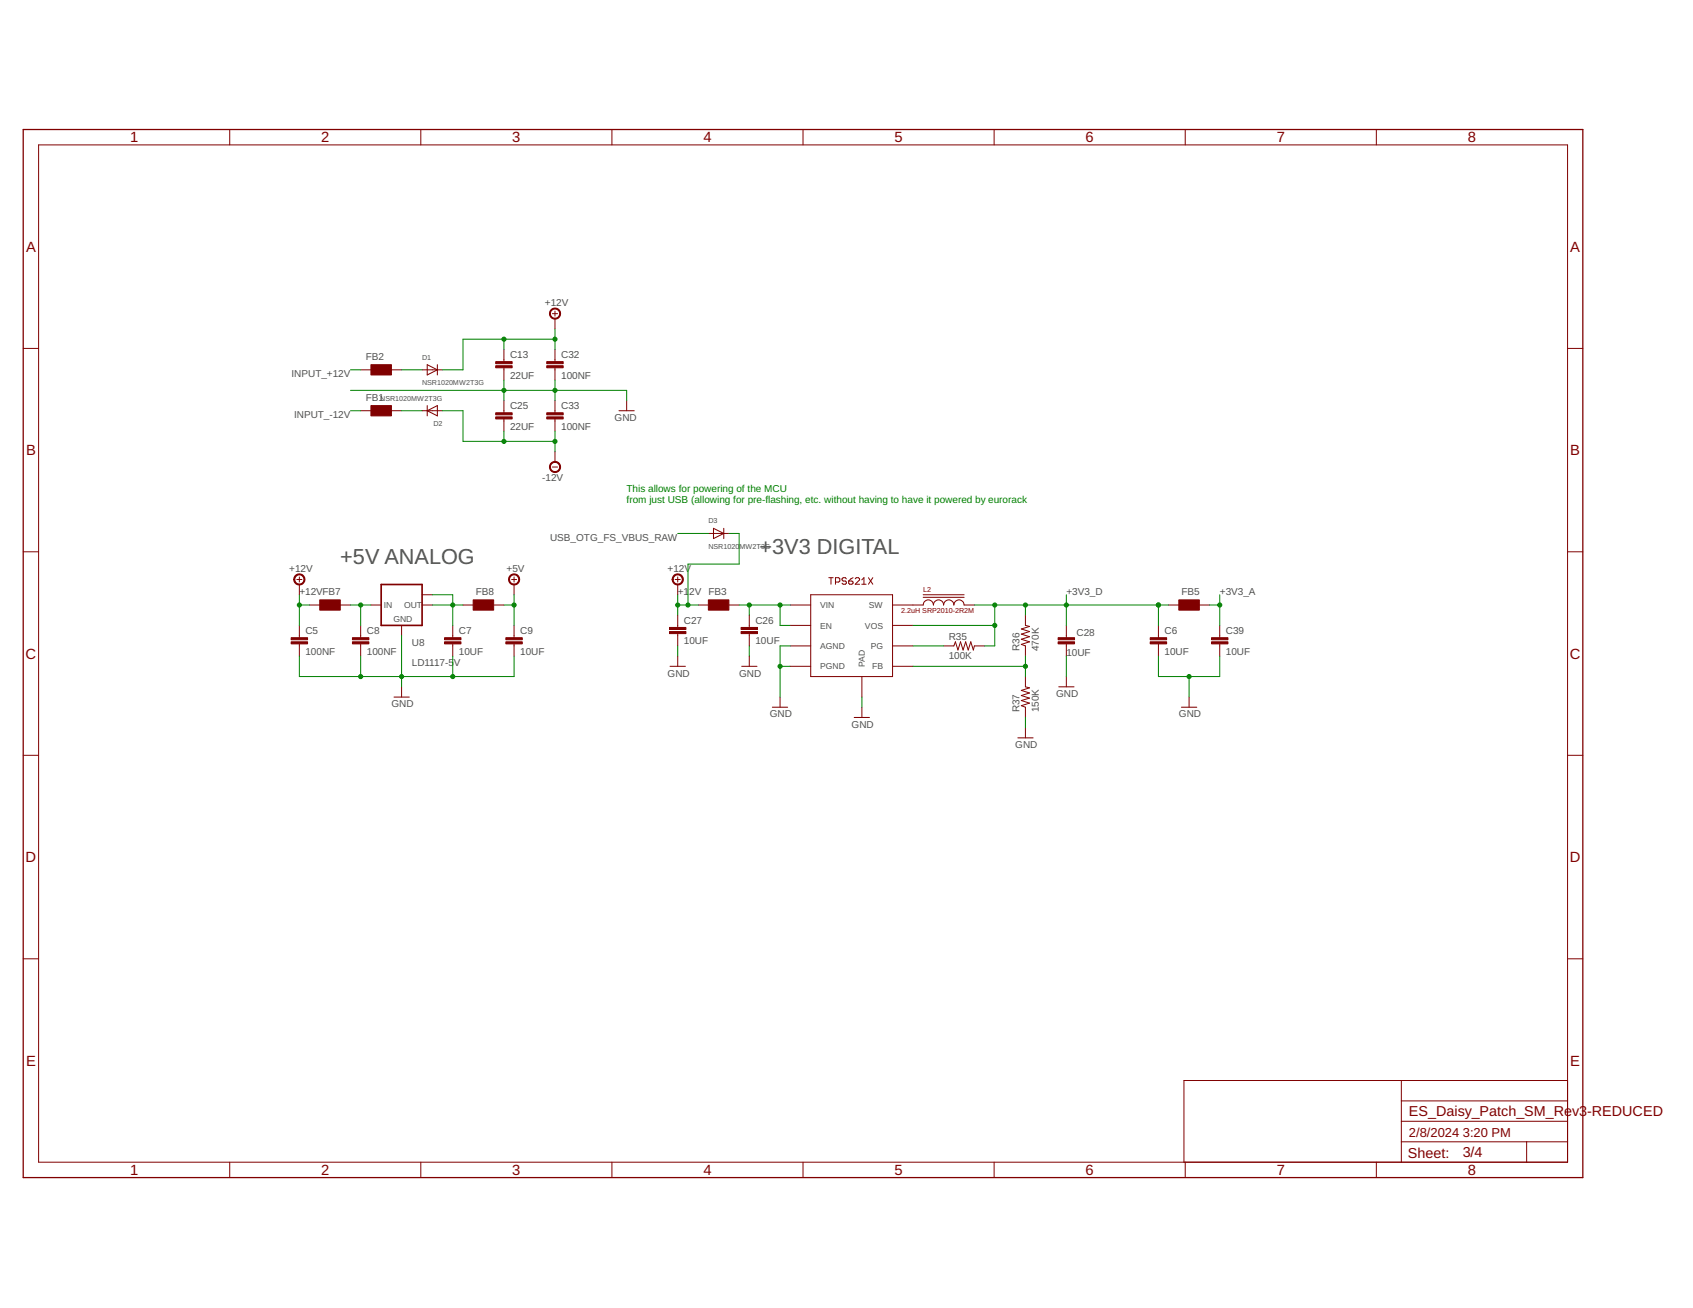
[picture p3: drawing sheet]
<svg xmlns="http://www.w3.org/2000/svg" width="279mm" height="216mm" viewBox="0 0 279 216" stroke-linecap="round" stroke-linejoin="round" font-family="sans-serif">
<g fill="none" stroke="#800000" stroke-width=".17">
<path d="M6.4 23.9h252.3v167.9h-252.3zM37.9 21.4v2.5M69.4 21.4v2.5M101 21.4v2.5M132.5 21.4v2.5M164.1 21.4v2.5M195.6 21.4v2.5M227.1 21.4v2.5M3.8 57.5h2.6M83.2 57.7v2M91.2 51.8h.8M91.6 51.4v.8"/>
<path d="M91.6 52.6v1.7M91.6 57.7v2M258.7 57.5h2.5M59.5 61h1.7M59.5 67.8h1.7M64.6 61h1.7M64.6 67.8h1.7M69.7 61h3.3M69.7 67.8h3.3M70.5 60.2l1.7 .8-1.7 .9zM70.5 67.8l1.7-.8v1.6zM70.5 67v1.6"/>
<path d="M72.2 60.2v1.7M83.2 60.7v2M83.2 66.1v2M83.2 69.2v2M91.2 77.1h.8M91.6 60.7v2M91.6 66.1v2M91.6 69.2v2M91.6 74.5v1.7M102.2 67.8h2.5M103.4 66.1v1.7M3.8 91.1h2.6"/>
<path d="M49 95.7h.8M49.4 95.2v.9M49.4 96.5v1.7M51.1 99.9h1.7M56.2 99.9h1.6M61.2 99.9h1.7M69.7 98.2h1.7M69.7 99.9h1.7M76.4 99.9h1.7M81.5 99.9h1.7M84.4 95.7h.9M84.8 95.2v.9"/>
<path d="M84.8 96.5v1.7M111.4 95.7h.9M111.8 95.2v.9M111.8 96.5v1.7M115.2 99.9h1.7M116.9 88.1h3.4M117.8 87.2l1.6 .9-1.6 .8zM119.4 87.2v1.7M120.3 99.9h1.7M130.4 99.9h3.4M133.8 98.2h13.5v13.5h-13.5zM136.8 95.4h.7"/>
<path d="M137.1 95.4v1M137.9 96.1h.5l.2-.2v-.4l-.2-.1h-.5v1M139.7 95.5l-.2-.1h-.4l-.1 .3 .1 .2h.4l.2 .4-.2 .1h-.4l-.1-.1M140.1 95.9h.5l.2 .2v.2l-.2 .1h-.4l-.1-.1zM140.8 95.4l-.7 .5M141.1 95.5l.2-.1h.4l.2 .1v.2l-.8 .7h.8M142.2 96.4h.7M142.2 95.7l.4-.3v1M143.3 95.4l.7 1M144 95.4l-.7 1M147.3 99.9h5.1a.85 .85 0 0 1 .8-.9 .85 .85 0 0 1 .9 .9 .84 .84 0 0 1 .8-.9 .84 .84 0 0 1 .8 .9 .85 .85 0 0 1 .9-.9 .85 .85 0 0 1 .8 .9 .85 .85 0 0 1 .9-.9 .85 .85 0 0 1 .8 .9h1.7M152.4 98.2h6.7"/>
<path d="M152.4 98.6h6.7M192.9 99.9h1.6M197.9 99.9h1.7M258.7 91.1h2.5M49.4 103.2v2.1M49.4 106.3v2M59.5 103.2v2.1M59.5 106.3v2M65 115.1h2.5M66.3 103.2v1.7M66.3 113.4v1.7M74.7 103.2v2.1"/>
<path d="M74.7 106.3v2M84.8 103.2v2.1M84.8 106.3v2M110.6 110h2.5M111.8 101.6v2M111.8 104.6v2M111.8 108.3v1.7M122.4 110h2.5M123.7 101.6v2M123.7 104.6v2M123.7 108.3v1.7M127.5 116.7h2.5"/>
<path d="M128.7 115.1v1.6M130.4 106.6h3.4M130.4 103.2h3.4M130.4 110h3.4M141 118.4h2.5M142.2 111.7v3.4M142.2 116.7v1.7M147.3 106.6h3.4M147.3 103.2h3.4M147.3 110h3.4M155.7 106.6h1.7l.3-.7 .4 1.4 .4-1.4 .4 1.4 .5-1.4 .4 1.4 .4-1.4 .4 1.4 .2-.7h1.7M169.2 101.6v1.6l.7 .2-1.3 .4 1.3 .4-1.3 .5 1.3 .4-1.3 .4 1.3 .4-1.3 .5 .6 .2v1.7"/>
<path d="M169.2 111.7v1.7l.7 .1-1.3 .5 1.3 .4-1.3 .4 1.3 .4-1.3 .4 1.3 .5-1.3 .4 .6 .2v1.7M174.7 113.4h2.5M176 103.2v2.1M176 106.3v2M176 111.7v1.7M191.2 103.2v2.1M191.2 106.3v2M195 116.7h2.5M196.2 115.1v1.6M201.3 103.2v2.1M201.3 106.3v2M3.8 124.7h2.6"/>
<path d="M168 121.8h2.5M169.2 120.1v1.7M258.7 124.7h2.5M3.8 158.3h2.6M258.7 158.3h2.5M231.3 178.4v13.4M258.7 178.4h-63.3v13.4M37.9 191.8v2.6M69.4 191.8v2.6M101 191.8v2.6M132.5 191.8v2.6M164.1 191.8v2.6"/>
<path d="M195.6 191.8v2.6M227.1 191.8v2.6M231.3 188.5h27.4M231.3 185.1h27.4M231.3 181.7h27.4M251.9 188.5v3.3"/>
</g>
<path d="M3.8 21.4h257.4v173h-257.4z" fill="none" stroke="#800000" stroke-width=".21"/>
<g fill="#800000" stroke="#800000" stroke-width=".17">
<path d="M122.3 104.2h2.7v.4h-2.7z"/>
<path d="M122.3 103.6h2.7v.3h-2.7z"/>
<path d="M110.5 104.2h2.7v.4h-2.7z"/>
<path d="M110.5 103.6h2.7v.3h-2.7z"/>
<path d="M116.9 99h3.4v1.7h-3.4z"/>
<path d="M174.6 105.9h2.7v.4h-2.7z"/>
<path d="M174.6 105.3h2.7v.3h-2.7z"/>
<path d="M189.8 105.9h2.7v.4h-2.7z"/>
<path d="M189.8 105.3h2.7v.3h-2.7z"/>
<path d="M199.9 105.9h2.7v.4h-2.7z"/>
<path d="M199.9 105.3h2.7v.3h-2.7z"/>
<path d="M194.5 99h3.4v1.7h-3.4z"/>
<path d="M73.4 105.9h2.7v.4h-2.7z"/>
<path d="M73.4 105.3h2.7v.3h-2.7z"/>
<path d="M48 105.9h2.8v.4h-2.8z"/>
<path d="M48 105.3h2.8v.3h-2.8z"/>
<path d="M58.2 105.9h2.7v.4h-2.7z"/>
<path d="M58.2 105.3h2.7v.3h-2.7z"/>
<path d="M83.5 105.9h2.7v.4h-2.7z"/>
<path d="M83.5 105.3h2.7v.3h-2.7z"/>
<path d="M52.8 99h3.4v1.7h-3.4z"/>
<path d="M78.1 99h3.4v1.7h-3.4z"/>
<path d="M81.8 60.4h2.7v.3h-2.7z"/>
<path d="M81.8 59.7h2.7v.3h-2.7z"/>
<path d="M81.8 68.8h2.7v.4h-2.7z"/>
<path d="M81.8 68.1h2.7v.4h-2.7z"/>
<path d="M90.2 60.4h2.7v.3h-2.7z"/>
<path d="M90.2 59.7h2.7v.3h-2.7z"/>
<path d="M90.2 68.8h2.7v.4h-2.7z"/>
<path d="M90.2 68.1h2.7v.4h-2.7z"/>
<path d="M61.2 67h3.4v1.6h-3.4z"/>
<path d="M61.2 60.2h3.4v1.7h-3.4z"/>
</g>
<path d="M62.9 96.5h6.8v6.7h-6.8z" fill="none" stroke="#800000" stroke-width=".28"/>
<g fill="#800000" stroke="#800000" stroke-width=".17">
<path d="M84.1 95.1a.92 .92 0 0 1 1.5 0 .92 .92 0 0 1-.5 1.4 .92 .92 0 0 1-1.2-.8h.2a.77 .77 0 0 1 1.1-.7 .77 .77 0 0 1 .1 1.3 .77 .77 0 0 1-1.2-.4v-.2h-.2z" fill-rule="evenodd"/>
<path d="M90.8 51.2a.92 .92 0 0 1 1.5 0 .92 .92 0 0 1-.4 1.4 .92 .92 0 0 1-1.2-.8h.1a.77 .77 0 0 1 1.2-.7 .77 .77 0 0 1 .1 1.3 .77 .77 0 0 1-1.2-.4l-.1-.2h-.1z" fill-rule="evenodd"/>
<path d="M90.8 76.5a.92 .92 0 0 1 1.5 0 .92 .92 0 0 1-.4 1.4 .92 .92 0 0 1-1.2-.8h.1a.77 .77 0 0 1 1.2-.6 .77 .77 0 0 1 .1 1.2 .77 .77 0 0 1-1.2-.4l-.1-.2h-.1z" fill-rule="evenodd"/>
<path d="M48.6 95.1a.93 .93 0 0 1 1.6 0 .93 .93 0 0 1-.5 1.4 .93 .93 0 0 1-1.2-.8h.1a.76 .76 0 0 1 1.1-.8 .76 .76 0 0 1 .2 1.3 .76 .76 0 0 1-1.2-.3l-.1-.2h-.1z" fill-rule="evenodd"/>
<path d="M111.3 94.9a.93 .93 0 0 1 1.4 .4 .93 .93 0 0 1-.7 1.3 .93 .93 0 0 1-1.1-.9h.2a.76 .76 0 0 1 1-.8 .76 .76 0 0 1 .3 1.3 .76 .76 0 0 1-1.3-.3v-.2h-.2z" fill-rule="evenodd"/>
</g>
<g fill="none" stroke="#008000" stroke-width=".17">
<path d="M83.2 56v1.7M91.6 54.3v3.4M91.6 56h-15.2v5h-3.4M57.8 64.4h45.6v1.7M57.8 67.8h1.7M57.8 61h1.7M66.3 67.8h3.4M66.3 61h3.4M73 67.8h3.4v5.1h15.2M83.2 62.7v3.4M83.2 71.2v1.7M91.6 62.7v3.4"/>
<path d="M91.6 71.2v3.3M49.4 98.2v5M49.4 99.9h1.7M57.8 99.9h3.4M59.5 99.9v3.3M71.4 98.2h3.3v5M71.4 99.9h5M83.2 99.9h1.6M84.8 98.2v5M111.8 98.2v3.4M111.8 99.9h3.4M111.8 88.1h5.1"/>
<path d="M120.3 88.1h1.7v5h-8.5v6.8M122 99.9h8.4M123.7 99.9v1.7M128.7 99.9v3.3h1.7M160.8 99.9h32.1M164.2 99.9v6.7h-1.7M169.2 99.9v1.7M176 98.2v5M191.2 99.9v3.3M199.6 99.9h1.7M201.3 98.2v5M49.4 108.3v3.4h35.4v-3.4"/>
<path d="M59.5 108.3v3.4M66.3 104.9v8.5M74.7 108.3v3.4M111.8 106.6v1.7M123.7 106.6v1.7M128.7 110h1.7M130.4 106.6h-1.7v8.5M142.2 115.1v1.6M150.7 106.6h5M150.7 110h18.5M150.7 103.2h13.5M169.2 108.3v3.4"/>
<path d="M169.2 118.4v1.7M176 108.3v3.4M191.2 108.3v3.4h10.1v-3.4M196.2 111.7v3.4"/>
</g>
<g fill="#008000" stroke="#008000" stroke-width=".17">
<circle cx="128.7" cy="110" r=".34"/>
<circle cx="66.3" cy="111.7" r=".34"/>
<circle cx="59.5" cy="111.7" r=".34"/>
<circle cx="74.7" cy="111.7" r=".34"/>
<circle cx="83.2" cy="64.4" r=".34"/>
<circle cx="91.6" cy="64.4" r=".34"/>
<circle cx="196.2" cy="111.7" r=".34"/>
<circle cx="164.2" cy="103.2" r=".34"/>
<circle cx="164.2" cy="99.9" r=".34"/>
<circle cx="169.2" cy="99.9" r=".34"/>
<circle cx="176" cy="99.9" r=".34"/>
<circle cx="191.2" cy="99.9" r=".34"/>
<circle cx="201.3" cy="99.9" r=".34"/>
<circle cx="123.7" cy="99.9" r=".34"/>
<circle cx="128.7" cy="99.9" r=".34"/>
<circle cx="169.2" cy="110" r=".34"/>
<circle cx="59.5" cy="99.9" r=".34"/>
<circle cx="74.7" cy="99.9" r=".34"/>
<circle cx="84.8" cy="99.9" r=".34"/>
<circle cx="83.2" cy="72.9" r=".34"/>
<circle cx="91.6" cy="72.9" r=".34"/>
<circle cx="83.2" cy="56" r=".34"/>
<circle cx="91.6" cy="56" r=".34"/>
<circle cx="49.4" cy="99.9" r=".34"/>
<circle cx="111.8" cy="99.9" r=".34"/>
<circle cx="113.5" cy="99.9" r=".34"/>
</g>
<g font-size="3.6" fill="#505050">
<text x="56.2" y="93.1">+5V ANALOG</text>
<text x="125.4" y="91.4">+3V3 DIGITAL</text>
</g>
<g font-size="2.4" fill="#800000">
<text x="21.5" y="23.5">1</text>
<text x="53" y="23.5">2</text>
<text x="84.5" y="23.5">3</text>
<text x="116.1" y="23.5">4</text>
<text x="147.6" y="23.5">5</text>
<text x="179.2" y="23.5">6</text>
<text x="210.7" y="23.5">7</text>
<text x="242.2" y="23.5">8</text>
<text x="4.3" y="41.6">A</text>
<text x="259.2" y="41.6">A</text>
<text x="4.3" y="75.2">B</text>
<text x="259.2" y="75.2">B</text>
<text x="4.2" y="108.7">C</text>
<text x="259.1" y="108.7">C</text>
<text x="4.2" y="142.3">D</text>
<text x="259.1" y="142.3">D</text>
<text x="4.3" y="175.9">E</text>
<text x="259.2" y="175.9">E</text>
<text x="232.5" y="184.2">ES_Daisy_Patch_SM_Rev3</text>
<text x="261.9" y="184.2">-REDUCED</text>
<text x="232.4" y="191.1">Sheet:</text>
<text x="241.4" y="191">3/4</text>
<text x="21.5" y="194">1</text>
<text x="53" y="194">2</text>
<text x="84.5" y="194">3</text>
<text x="116.1" y="194">4</text>
<text x="147.6" y="194">5</text>
<text x="179.2" y="194">6</text>
<text x="210.7" y="194">7</text>
<text x="242.2" y="194">8</text>
</g>
<g font-size="2.1" fill="#800000">
<text x="232.5" y="187.6">2/8/2024</text>
<text x="241.4" y="187.6">3:20 PM</text>
</g>
<g font-size="1.7" fill="#505050">
<text x="89.9" y="50.5">+12V</text>
<text x="60.4" y="59.4">FB2</text>
<text x="84.2" y="59.1">C13</text>
<text x="92.6" y="59.1">C32</text>
<text x="48.1" y="62.2">INPUT_+12V</text>
<text x="84.2" y="62.5">22UF</text>
<text x="92.6" y="62.5">100NF</text>
<text x="48.5" y="69">INPUT_-12V</text>
<text x="60.4" y="66.1">FB1</text>
<text x="84.2" y="70.9">22UF</text>
<text x="84.2" y="67.5">C25</text>
<text x="92.6" y="70.9">100NF</text>
<text x="92.6" y="67.5">C33</text>
<text x="101.4" y="69.5">GND</text>
<text x="89.5" y="79.4">-12V</text>
<text x="90.8" y="89.2">USB_OTG_FS_VBUS_RAW</text>
<text x="47.7" y="94.4">+12V</text>
<text x="83.6" y="94.4">+5V</text>
<text x="110.2" y="94.4">+12V</text>
<text x="49.4" y="98.2">+12VFB7</text>
<text x="78.5" y="98.2">FB8</text>
<text x="111.9" y="98.2">+1</text>
<text x="113.7" y="98.2">2V</text>
<text x="116.9" y="98.2">FB3</text>
<text x="176" y="98.2">+3V3_D</text>
<text x="195" y="98.2">FB5</text>
<text x="201.3" y="98.2">+3V3_A</text>
<text x="50.4" y="104.7">C5</text>
<text x="60.5" y="104.7">C8</text>
<text x="68" y="106.6">U8</text>
<text x="75.7" y="104.7">C7</text>
<text x="85.9" y="104.7">C9</text>
<text x="112.9" y="106.4">10UF</text>
<text x="112.9" y="103">C27</text>
<text x="124.7" y="106.4">10UF</text>
<text x="124.7" y="103">C26</text>
<text x="156.6" y="105.6">R35</text>
<text x="168.2" y="107.5" transform="rotate(-90 168.2 107.5)">R36</text>
<text x="171.4" y="107.5" transform="rotate(-90 171.4 107.5)">470K</text>
<text x="177.7" y="104.9">C28</text>
<text x="192.2" y="104.7">C6</text>
<text x="202.3" y="104.7">C39</text>
<text x="50.4" y="108">100NF</text>
<text x="60.5" y="108">100NF</text>
<text x="68" y="110">LD1117-5</text>
<text x="74.9" y="110">V</text>
<text x="75.7" y="108">10UF</text>
<text x="85.9" y="108">10UF</text>
<text x="110.2" y="111.7">GND</text>
<text x="122" y="111.7">GND</text>
<text x="156.6" y="108.8">100K</text>
<text x="176" y="108.3">10UF</text>
<text x="192.2" y="108">10UF</text>
<text x="202.3" y="108">10UF</text>
<text x="64.6" y="116.7">GND</text>
<text x="127" y="118.4">GND</text>
<text x="168.2" y="117.6" transform="rotate(-90 168.2 117.6)">R37</text>
<text x="171.4" y="117.6" transform="rotate(-90 171.4 117.6)">150K</text>
<text x="174.3" y="115.1">GND</text>
<text x="194.6" y="118.4">GND</text>
<text x="140.5" y="120.1">GND</text>
<text x="167.5" y="123.5">GND</text>
</g>
<g font-size="1.7" fill="#008000">
<text x="103.4" y="81.2">This allows for powering of the MCU</text>
<text x="103.4" y="83">from just USB (allowing for pre-flashing, etc. without having to have it powered by eurorack</text>
</g>
<g font-size="1.4" fill="#505050">
<text x="63.3" y="100.3">IN</text>
<text x="66.7" y="100.3">OUT</text>
<text x="135.3" y="100.4">VIN</text>
<text x="143.4" y="100.4">SW</text>
<text x="64.9" y="102.7">GND</text>
<text x="135.3" y="107.1">AGND</text>
<text x="135.3" y="103.7">EN</text>
<text x="142.7" y="103.7">VOS</text>
<text x="143.7" y="107.1">PG</text>
<text x="135.3" y="110.5">PGND</text>
<text x="142.7" y="110.1" transform="rotate(-90 142.7 110.1)">PAD</text>
<text x="143.9" y="110.5">FB</text>
</g>
<g font-size="1.2" fill="#505050">
<text x="69.7" y="59.4">D1</text>
<text x="69.7" y="63.6">NSR1020MW2T3G</text>
<text x="62.8" y="66.1">NSR1020MW2T3G</text>
<text x="71.5" y="70.3">D2</text>
<text x="116.9" y="86.4">D3</text>
<text x="116.9" y="90.6">NSR1020</text>
<text x="122" y="90.6">MW2T3G</text>
</g>
<g font-size="1.2" fill="#800000">
<text x="148.7" y="101.1">2.2uH SRP2010-2R2M</text>
<text x="152.4" y="97.8">L2</text>
</g>
</svg>
